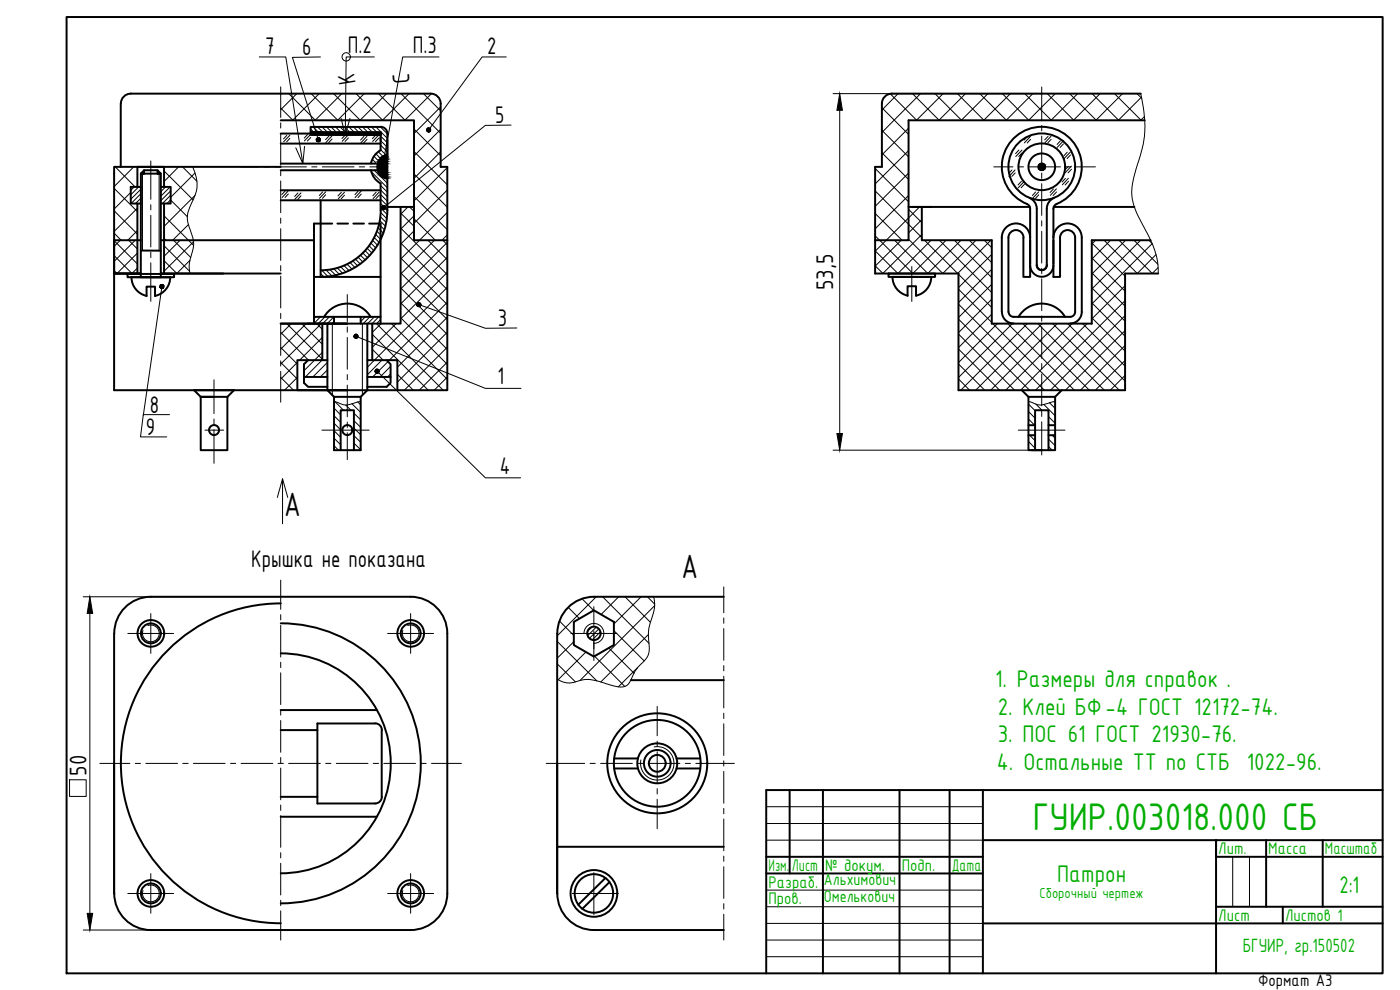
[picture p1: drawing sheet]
<svg xmlns="http://www.w3.org/2000/svg" width="420mm" height="297mm" viewBox="0 0 420 297" stroke-linecap="round" stroke-linejoin="round" font-family="sans-serif">
<!-- layer: 0 -->
<g fill="none" stroke="#000" stroke-width=".59">
<path d="M20 5.1h395v286.9h-395zM36.2 31.1v19M36.3 31.1a2.98 2.98 0 0 1 3-3h89.9a2.98 2.98 0 0 1 3 3M84.2 36.1h40v36h10M114.2 38.1h-21v2M114.2 38a2.01 2.01 0 0 1 2 2.1v23a20 20 0 0 1-20 20M132.2 31.1v19h2v22M264.7 31.1v19h-2.1v32h25.1v35h50v-35h9.9M342.3 28.1h-74.6a2.98 2.98 0 0 0-3 3M343.5 36.1h-70.8v36h-10.1M41.2 56.1v-6h8v6M42.2 56.1h-3v5h3"/>
<path d="M42.3 52.1h6v31.1h-6.1zM43.2 51.1v1h-1zM43.3 51.1h3.9M47.3 51.1l1 1h-1zM48.3 56.1h2.9v5h-2.9M84.2 50.1h-50v67h100v-45M84.2 40.1h30v5M84.2 43.1h30M84.2 49.1h32M84.2 51.1h32M84.2 57.1h30M111.3 51l.5 1.4 .8 1.3 1.6 1.3"/>
<path d="M114.2 55.1v8M114.2 45.1l-1.6 1.3-.8 1.3-.5 1.3M116.2 46.4a3.7 3.7 0 0 0-3 3.6 3.7 3.7 0 0 0 3 3.6M309 59.4l1.4 1 .7 1.6v17.6M316.4 59.4l-1.5 1-.7 1.6v17.6M34.2 72.1h8M41.2 61.1v21M42.2 75.2h6.1M48.3 72.1h45.9M49.2 72.1h.1M49.2 61.1v21M84.2 60.1h30"/>
<path d="M96.2 60.1v23M99.7 67.1h-5.5v30M101.3 67.1h3.1M106 67.1h3.2M110.8 67.1h3.4v30M114.3 63.1a18 18 0 0 1-18.1 18M116.2 62.1h8M120.2 62.1v35h-36h20M272.7 62.1h36.3M276.6 62.1v10h21v25h30.1v-25h17.6M300.7 71.3a4.3 4.3 0 0 1 4.2-4.3 4.3 4.3 0 0 1 4.3 4.3M300.7 71.3v22.3"/>
<path d="M302.6 71.3a2.26 2.26 0 0 1 2.3-2.3 2.26 2.26 0 0 1 2.3 2.3M302.6 71.3l.1 22.3a1.5 1.5 0 0 0 1.5 1.5h16.9M307.1 71.3v11.8h2.1v-11M309.2 79.6a3.5 3.5 0 0 0 3.5 3.4 3.5 3.5 0 0 0 3.4-3.4M311.1 79.6a1.5 1.5 0 0 0 1.6 1.5 1.5 1.5 0 0 0 1.5-1.5M316.1 71.3a4.3 4.3 0 0 1 4.3-4.3 4.3 4.3 0 0 1 4.3 4.3M316.2 62.1h24.2M318.1 71.3v11.8h-2v-20.5l.2-.7a3.1 3.1 0 0 1 2-1.3 12 12 0 0 0 3.1-18.6 12 12 0 0 0-18.8 1.4 12 12 0 0 0 5.9 18l.5 .5 .2 .7v16.5M318.1 71.3a2.26 2.26 0 0 1 2.3-2.3 2.26 2.26 0 0 1 2.3 2.3M322.7 71.3v22.3a1.5 1.5 0 0 1-1.5 1.5M324.7 71.3v22.3a3.5 3.5 0 0 1-3.5 3.5M34.2 82.1h8"/>
<path d="M39.5 83.2a5.8 5.8 0 0 0 4.5 5.6M39.5 83.2h11.6M44 88.8v-2.8h2.5v2.8M48.3 82.1h35.9M51.1 83.2a5.8 5.8 0 0 1-4.6 5.6M94.2 95.1h20M94.2 83.1h20M96.7 97.1v11M97.3 95.1a8.1 8.1 0 0 1 13.9 0M98.3 97.1v20M100.2 95.1v2M108.2 95.1v2"/>
<path d="M110.2 97.1v20l-2 2M111.7 97.1v11M272.4 88.8v-2.9h2.5v2.9M279.4 83.1h-11.6a5.8 5.8 0 0 0 4.6 5.6M279.5 83.1a5.8 5.8 0 0 1-4.6 5.6M300.7 93.6a3.5 3.5 0 0 0 3.5 3.5M305.7 95.1a8.1 8.1 0 0 1 13.9 0M58.3 117.1l1.9 2v16h8v-16M64.2 119.1h-4h8M70.2 117.1l-2 2M91.2 113.1h7.1M92.5 108.1l-1.3 1.2v5.6l1.3 1.2h5.8"/>
<path d="M98.3 108.1h-9.1v9h15h-5.9M98.3 117.1l1.9 2M100.2 119.1h8v16h-8zM110.2 108.1h9.1v9M110.2 113.1h7M116 108.1l1.2 1.2v5.6l-1.2 1.2h-5.8M306.7 117.1l2 2M308.7 119.1v16h8v-16M308.7 119.1h8M318.6 117.1l-1.9 2M102.2 135.1v-12h4v12M308.7 127.6h1.9"/>
<path d="M308.7 130.6h1.9M309.6 135.1h3M310.6 135.1v-12h4.1v12M314.7 127.6h2M314.7 130.6h2M123.2 179.1h-77.9a11 11 0 0 0-11 10.9M123.3 179.1a11 11 0 0 1 10.9 10.9v78.1a11 11 0 0 1-10.9 10.9M178.2 179.1h39M178.2 179.1a11 11 0 0 0-10.9 10.9l-.1 78.1M34.2 190.1v78M84.3 181a48 48 0 0 0-48 48 48 48 0 0 0 48 48M84.3 196a33 33 0 0 1 33 33 33 33 0 0 1-33 33"/>
<path d="M84.3 187a42 42 0 0 1 42 42 42 42 0 0 1-42 42M172.2 186.6l6-3.5 6 3.5v6.9l-6 3.5-6-3.5zM84.2 219.1h11M84.2 213h28.9M112.6 217.1h-17.4v24h17.4M112.6 217a2.01 2.01 0 0 1 2 2M114.6 219.1v20M189.3 204.1h27.9M84.2 239.1h11M114.6 239.1a2.01 2.01 0 0 1-2 2M167.2 229.1v39M184.3 227.6h7.1"/>
<path d="M184.3 230.6h7.1M203 227.6h7.1M203 230.6h7.1M237 237.1v25M247 237.1v54.9M270 237.1v54.9M285 237.1v54.9M295 237.1v54.9M415 237.1h-185v54.9M84.2 245.1h28.9M167.2 254.1h50M230 257.1h65"/>
<path d="M295 252.1h120M380 252.1v20M397 252.1v20M415 257.1h-50v-5v39.9M34.3 268.1a11 11 0 0 0 11 10.9h77.9M167.3 268.1a11 11 0 0 0 10.9 10.9M178.2 279h39M181.7 263.4l-8.2 8.1M182.9 264.7l-8.1 8M230 262.1h65M295 277.1h120M365 272.1h50"/>
<path d="M385 272.1v5"/>
<circle cx="312.7" cy="50" r="10"/>
<circle cx="312.7" cy="50" r="7"/>
<circle cx="312.7" cy="50" r="4"/>
<circle cx="312.7" cy="50" r=".99"/>
<circle cx="64.2" cy="129" r="1.5"/>
<circle cx="104.2" cy="129" r="1.5"/>
<circle cx="45.3" cy="190" r="4"/>
<circle cx="45.3" cy="190" r="2.98"/>
<circle cx="123.3" cy="190" r="4"/>
<circle cx="123.3" cy="190" r="2.98"/>
<circle cx="178.2" cy="190" r="2.01"/>
<circle cx="197.3" cy="229" r="15"/>
<circle cx="197.3" cy="229" r="13"/>
<circle cx="197.3" cy="229" r="6"/>
<circle cx="197.3" cy="229" r="4"/>
<circle cx="197.3" cy="229" r="2.52"/>
<circle cx="45.3" cy="268.1" r="4"/>
<circle cx="45.3" cy="268.1" r="2.98"/>
<circle cx="123.3" cy="268.1" r="4"/>
<circle cx="123.3" cy="268.1" r="2.98"/>
<circle cx="178.2" cy="268.1" r="7"/>
<circle cx="178.2" cy="268.1" r="5.8"/>
</g>
<g fill="none" stroke="#000" stroke-width=".3">
<path d="M77.8 17.1h8l5.1 32M96.2 17.1l-8.4 .1 7.7 24.7M112.4 17.1h-8.5l-.3 23.4-1 1.1M131.7 17.1h-10.8l-6.1 33M151.9 17.1h-7.2l-16 21.9M84.2 32.4l3.7 3.7M84.2 26.1v9.1M84.2 36.9v1.5M86.7 28.1l8 8M89.1 28.1l-4.9 4.8M93.2 38.7l1.4 1.4M93.4 28.1l8 8"/>
<path d="M94 38.1l2 2M95.3 38.1l2 2M95.8 28.1l-8 8M96.6 38.1l2.1 2M98 38.1l2 2M99.4 38.1l1.9 2M100.1 28.1l8 8M100.7 38.1l2 2M102.1 38.1l2 2M102.4 35.5l1.2 5 1.4-5M102.6 28.1l-8 8M103.4 38.1l2 2"/>
<path d="M104.7 38.1l2 2M106.1 38.1l2 2M106.8 28.1l8.1 8M107.4 38.1l2 2M108.8 38.1l2 2M109.3 28.1l-8 8M110.1 38.1l2 2M111.5 38.1l2 2M112.8 38.1l3.4 3.4M113.6 28.1l8 8M114.2 38.1l2 2.1M116 28.1l-8 8"/>
<path d="M120.4 28.1l11.8 11.9M122.8 28.1l-8 8M124.2 38.7l8 8M127.1 28.1l5.1 5.2M129.5 28.1l-8 8M132.2 32.1l-8 8M132.2 38.8l-8 8M153.4 37.5l-7.7 .1-30.5 24.7M264.7 39.1l8 8M264.7 32.3l8 8M267.2 28.1l7.9 8M269.5 28.1l-4.8 4.9"/>
<path d="M272.7 38.5l-8 8M273.9 28.1l8 8M276.3 28.1l-11.6 11.6M280.6 28.1l8 8M283 28.1l-8 8M287.3 28.1l8 8M289.8 28.1l-8 8M294 28.1l8 8M296.5 28.1l-8 8M300.8 28.1l8 8M303.2 28.1l-8 8M307.6 28.1l8 8"/>
<path d="M310 28.1l-8 8M312.6 26.1v10M312.6 37.7v1.5M314.3 28.1l8 8M316.7 28.1l-8 8M321 28.1l8 8M323.4 28.1l-8 8M327.7 28.1l8 8M330.2 28.1l-8 8M334.5 28.1l8 8M336.9 28.1l-8 8M341.2 28.1l1.4 1.4"/>
<path d="M342.3 28.1l1.1 6.6a31.9 31.9 0 0 1-2.3 15.6l-1.3 5.5v3.7l1.2 4.1 3.8 7.5 1.7 3.8 .9 3.8 .2 3.4M342.6 29.2l-7 6.9M343.5 35l-1.2 1.1M34.2 56.5l7 7M34.6 50.1l6 6M39.2 57.7l-5 5M40.1 50.1l-5.9 5.9M41.2 55.7l-.3 .4M42.2 56.1v5M42.8 52.1v23.1M47.8 52.1v23.1M48.2 56.1v5"/>
<path d="M49.2 51.3l8.8 8.7M53.6 50.1l-4.4 4.4M54.8 50.1l4.3 4.3M57.8 50.1l1.1 3.2 .2 2.9-.4 2.1-1.8 3.9-.7 2.6 .1 1.9 1.6 4.6 .2 1.5-.2 2.1-1.1 4.2 .2 3M58.5 51.9l-7.3 7.3M58.5 58.7l-9.3 9.2M72.3 50.1h5.4M79.2 50.1h1.7M82.4 50.1h9.5M84.2 40v9.6M84.2 51.1v1.6M84.2 54.3v9.5"/>
<path d="M85.6 57.3l-1 1.1M86.1 40.6l-1 1.1M86.5 57.3l-1.8 2M86.5 58.2l-.9 1.1M87 40.6l-1.9 1.9M87 41.5l-1 1.1M89.4 57.9l-1 1.1M90.3 57.9l-1.8 1.9M90.3 58.7l-.9 1.1M91.4 43.9l-.5 5.2-2.1-4.7M92.3 40.4l-1 1M93.2 40l.1 .1"/>
<path d="M93.2 40.3l-1.8 2M93.3 41.3l-1.1 1M93.6 50.1h1.5M96.7 50.1h9.6M96.8 57.6l-1 1.1M97.7 57.6l-1.8 1.9M97.7 58.4l-.9 1.1M98.7 40.8l-1 1.1M99.6 40.8l-1.8 2M99.7 41.7l-1.1 1.1M102.4 57.7l-1 1.1M103.4 57.7l-1.9 1.9"/>
<path d="M103.4 58.6l-1 1M104.5 40.5l-1.8 1.9M104.6 41.4l-1.1 1M107.5 57.3l-1 1.1M107.8 50.1h1.6M108.4 57.3l-1.8 2M108.4 58.2l-1 1.1M109.2 40.9l-1 1.1M110.1 40.9l-1.8 2M110.2 41.8l-1.1 1.1M111 50.1h5.4M111.4 48.8l.3 .3"/>
<path d="M111.4 51.5l4.8 4.8M111.7 47.8l1.3 1.3M112.2 46.9l1.5 1.5M112.4 51.1l3.8 3.9M112.7 40.5l-.9 1.1M112.8 46.2l1.4 1.4M112.9 57.6l-1 1.1M113.5 45.5l1.5 1.5M113.7 40.5l-1.9 1.9M113.7 41.4l-1 1.1M113.8 57.6l-1.8 2M113.8 58.5l-1 1.1"/>
<path d="M114.2 59.7l2 2M114.2 58.4l2 2M114.2 57l2 2M114.2 55.7l2 1.9M114.2 44.9l1.7 1.7M114.2 43.5l2 2M114.2 42.2l2 2M114.2 40.8l2 2M124.2 58.9l10 10M124.2 52.2l10 10M124.2 45.5l10 9.9M132.2 45.5l-8 8"/>
<path d="M134.2 50.3l-10 10M134.2 57l-10 10M262.6 57.3l14 14M262.6 50.5l10.1 10.1M264.7 45.8l8 8M272.7 45.2l-10.1 10M272.7 51.9l-10.1 10M272.7 58.7l-10.1 10M298.2 50.1h5.8M303.7 51l-1 1.1M304.6 51l-1.8 1.9M304.7 51.9l-1 1"/>
<path d="M305.6 50.1h1.6M305.8 45l-1 1.1M306.5 54.4l-1 1.1M306.7 45l-1.9 2M306.7 45.9l-1 1.1M307.4 54.4l-1.8 1.9M307.5 55.3l-1 1M308.4 41l-1.1 1M308.7 50.1h9.6M309.2 40.9l-1.8 2M309.3 41.8l-1 1.1M310.8 57.6l-1 1.1"/>
<path d="M311.7 57.6l-1.8 1.9M311.7 58.4l-.9 1.1M312.6 40.8v9.6M312.6 51.9v1.6M312.6 55.1v9.5M314.5 40.9l-1 1.1M315.4 40.9l-1.8 1.9M315.5 41.8l-1 1.1M316.1 56.7l-1 1.1M317 56.7l-1.8 1.9M317.1 57.6l-1 1.1M318.2 42.3l-1 1"/>
<path d="M319.2 42.2l-1.9 2M319.2 43.2l-1 1M319.7 53.5l-1 1.1M319.9 50.1h1.5M320.3 45.7l-1 1M320.6 53.5l-1.8 1.9M320.6 49.9l-1 1.1M320.7 54.4l-1 1.1M321.2 45.6l-1.8 2M321.3 46.5l-1 1.1M321.5 49.9l-1.8 1.9M321.6 50.8l-1.1 1"/>
<path d="M323 50.1h5.8M34.2 70l2.2 2.1M34.2 63.2l7 7M34.2 76.7l5.4 5.4 1.6-1.7M34.2 72.2l7 7M36.1 72.1l-1.9 1.8M38.6 72.1l2.6 2.6M40.6 72.1l-6.4 6.3M41.2 62.5l-7 7M41.2 69.2l-2.8 2.9M41.2 75.9l-6.1 6.2-.9-.9M49.2 78.2l3.9 3.9"/>
<path d="M49.2 71.5l.6 .6M49.2 64.8l8.9 8.8M49.2 73.7l7.7 7.7M49.4 61.1l-.2 .1M49.6 72.1l-.4 .3M51.2 60l5 5M52.1 72.1l5.1 5.1M54.1 72.1l-4.9 4.8M56.6 67.4l-4.8 4.7M57 78.1l-4 4M58.1 72.5l-8.9 8.9M84.2 65.4v1.6"/>
<path d="M84.2 68.6v9.5M84.2 79.7v1.6M103.2 79.7l1.5 1.5M104.1 79.2l1.5 1.5M105 78.8l1.5 1.4M105.9 78.3l1.4 1.4M106.7 77.8l1.4 1.4M107.4 77.2l1.5 1.4M108.2 76.6l1.4 1.4M108.9 75.9l1.4 1.4M109.6 75.2l1.4 1.4M110.2 74.5l1.4 1.4"/>
<path d="M110.7 73.7l1.5 1.5M111.3 72.9l1.4 1.5M111.8 72.1l1.5 1.5M112.3 71.2l1.4 1.5M112.7 70.3l1.5 1.5M113.1 69.4l1.5 1.5M113.5 68.4l1.5 1.5M113.7 67.3l1.7 1.6M114 66.2l1.7 1.6M114.1 65l1.8 1.7M114.2 62.4l2 2M114.2 63.7l1.9 1.9"/>
<path d="M114.2 61l2 2.1M120.2 77.4l14 14M120.2 72.9l14 14M120.2 68.4l14 14M120.2 63.9l4 4M122.4 62.1l-2.2 2.2M122.9 62.1l1.3 1.3M124.2 65.6l6.4 6.5M124.2 64.8l-4 4M124.2 69.3l-4 4M128.4 72.1l5.8 5.8M130.4 72.1l-10.2 10.1"/>
<path d="M132.9 72.1l1.3 1.3M134.2 63.7l-14 14.1M134.2 70.5l-1.6 1.6M134.2 72.7l-14 14M134.2 77.2l-14 14M262.6 79.7l2.4 2.4M262.6 75.3l6.9 6.8M262.6 70.8l11.4 11.3M262.6 64l8.1 8.1M268.5 72.1l10 10M270.5 72.1l-7.9 7.8M272.7 71.8l10.2 10.3 10-10"/>
<path d="M272.7 62.8l3.9 4M276 62.1l-13.4 13.3M276.4 62.1l.2 .2M276.6 65.9l-3.9 4M276.6 70.4l-11.7 11.7M277.5 72.1l9.9 10 10-10M279.4 72.1l-9.9 10M281.9 72.1l15.7 15.7M283.9 72.1l-10 10M286.4 72.1l11.2 11.2M288.4 72.1l-10 10M290.9 72.1l6.7 6.7"/>
<path d="M295.4 72.1l2.2 2.2M297.6 76.3l-9.9 10M312.6 66.2v1.6M312.6 69.4v9.5M327.7 77.4l10 10M327.7 72.9l10 10M328.8 72.1l-1.1 1.2M331.3 72.1l10 10 5.6-5.7M333.3 72.1l-5.6 5.7M335.8 72.1l10 10 1.8-1.8M337.8 72.1l-10.1 10.1M340.3 72.1l7.2 7.2"/>
<path d="M342.3 72.1l-14.6 14.6M344.8 72.1l.9 1M345.8 73.1l-18.1 18.1M48.6 86l-5.6 38.6M84.2 99.7l8.4 8.4M84.2 82.9v9.5M84.2 94v1.6M84.2 97.2v9.5M86.1 97.1l10.6 10.7M87.4 97.1l-3.2 3.2M90.6 97.1l6.1 6.2M91.9 97.1l-7.7 7.7"/>
<path d="M94.8 95.1l-.6 .6M95 97.1l1.7 1.7M96.2 95.1l-2 1.9M96.2 82.1l1 .9M96.4 97.1l-12.2 12.1M96.6 81.1l1.8 1.9M97.5 95.1l-2 2M97.8 81l1.8 1.8M98.8 95.1l-1.9 2M99 80.9l1.8 1.7M99.7 97.1v21.5M100.2 80.6l1.6 1.7"/>
<path d="M100.2 95.1l-2 2M100.2 96.4l-.6 .7M101.2 80.4l1.6 1.6M102.2 80l1.6 1.6M104.2 88.4v8.1M104.2 98.1v1.6M108.3 95.1l-.1 .1M108.8 97.1v21.5M109.6 95.1l-1.4 1.4M111 95.1l-2 2M112.4 95.1l-2.1 2M113.7 95.1l-2 2"/>
<path d="M114.2 95.9l-1.2 1.2 20 20M114.4 97.1l-2.7 2.6M117.5 97.1l16.7 16.7M118.9 97.1l-7.2 7.1M120.2 95.3l14 14M120.2 90.8l14 14M120.2 86.3l14 14.1M120.2 81.9l14 14M125.7 91.4l20 7.1 9.4-.1M134.2 81.7l-14 14M134.2 86.2l-24 24M134.2 90.7l-17.4 17.4"/>
<path d="M134.2 95.2l-14.9 15M134.2 99.7l-14.9 15M287.7 95.7l21.3 21.4M287.7 91.3l25.8 25.8M287.7 86.8l9.9 10M287.7 82.3l9.9 10M297.6 80.8l-9.9 10M297.6 85.3l-9.9 10M297.6 89.8l-9.9 10M297.6 94.3l-9.9 10M297.9 97.1l20.1 20M299.3 97.1l-11.6 11.7"/>
<path d="M302.4 97.1l20.1 20M303.8 97.1l-16.1 16.2M307 97.1l19.9 20M308.3 97.1l-20 20M311.4 97.1l20 20M312.6 80.5v1.6M312.6 83.7v9.5M312.6 94.8v1.6M312.6 98v9.5M312.8 97.1l-20 20M315.9 97.1l20 20M317.3 97.1l-20 20"/>
<path d="M320.4 97.1l17.3 17.2M321.8 97.1l-20 20M324.9 97.1l12.8 12.7M326.3 97.1l-13.7 13.6M327.7 95.3l10 10.1M327.7 90.8l10 10.1M327.7 86.3l10 10.1M327.7 81.9l10 9.9M337.7 85.7l-10 10M337.7 90.2l-26.9 26.9M337.7 94.7l-22.4 22.4M337.7 99.2l-18 17.9"/>
<path d="M64.2 113.9v10.2M84.2 113.2l3.9 3.9M84.2 108.7l5 5M84.2 104.3l5 4.9M84.2 108.3v1.5M84.2 111.4v9.3M89.2 108.7l-5 5M89.2 113.2l-3.8 3.9M96.6 108.1l-4.9 5M96.7 101.2l-6.8 6.9M96.7 105.7l-5.5 5.5M98.3 108.7l-4.4 4.4"/>
<path d="M98.3 111l-2.2 2.1M104.2 101.2v9.6M104.2 112.4v1.5M104.2 115.6v9.5M106.8 100.9l38.9 15.6h10.7M111.7 104.8l3.3 3.3M111.7 100.3l16.8 16.8M113.2 111.4l32.5 32h10.6M114.6 108.1l-4.4 4.4M116.5 108.5l-4.7 4.6M117.2 109.9l-3.1 3.2M117.2 112.2l-.9 .9"/>
<path d="M119.3 116.8l.2 .3M119.3 112.3l4.7 4.8M134.2 104.2l-12.9 12.9M134.2 108.7l-8.4 8.4M134.2 113.1l-3.9 4M287.7 113.7l3.3 3.4M287.7 109.2l7.8 7.9M287.7 104.7l12.3 12.4M287.7 100.2l16.8 16.9M312.6 110.7l-6.3 6.4M312.6 109.1v1.6M312.6 112.3v9.5"/>
<path d="M337.7 103.7l-13.5 13.4M337.7 108.1l-9 9M337.7 112.6l-4.5 4.5M50.9 124.4h-7.9l-.8 6.7h7.8M61.5 129.1h5.6M64.2 125.7v1.6M64.2 128.9v10.1M96.6 129.1h14.2M100.2 120.5l3.5 1 4.5-1M100.2 129.2l2 2M100.2 133.7l1.4 1.4M100.2 131.5l2 2"/>
<path d="M100.2 127l2 2M100.2 124.7l2 2M100.2 122.5l2 2M100.5 120.5l2.6 2.6M103.8 121.5l1.5 1.6M104.2 126.6v1.7M104.2 129.8v8.1M105.6 121.1l2.6 2.6M106.2 133l2 1.9M106.2 130.7l2 2M106.2 128.5l2 2M106.2 126.2l2 2"/>
<path d="M106.2 124l2 2M107.4 120.6l.8 .9M305.6 129.1h14M308.7 120.5l3.4 1 4.6-1M308.7 121.2l1.9 2M308.7 134.7l.3 .4M308.7 132.4l1.9 2.1M308.7 125.7l1.8 1.9M308.7 123.5l1.9 2M309 130.6l1.6 1.6M310.9 121.3l1.8 1.8M312.6 123.4v1.6"/>
<path d="M312.6 126.6v9.9M313.3 121.4l3.4 3.3M314.7 127.2l.3 .4M314.7 134l1.1 1.1M314.7 131.7l2 2M314.7 125l2 2M315 120.8l1.7 1.7M315.8 130.6l.9 .9M83.2 149.3l1.6-5.6v13.5M84.8 143.7l1.6 5.6M84.2 174.1v8.7M174.7 179.6l3.5 3.6"/>
<path d="M178.9 179.1l-11.7 11.7M180.8 179.1l14 13.9M185.7 179.1l-5.3 5.3M187.6 179.1l7.6 7.6M192.4 179.1l-8.2 8.1M194.3 179.1l2.2 2.2M196.2 179.1l.3 1.9-.1 1.7-1.5 4.9-.3 2 .3 4.5-.3 2.1-.8 1.6-3.1 3.4-1.6 3.2-.9 1.2-1.3 .5h-1.5l-5.7-1.7-2.9-.5h-1.5l-3.3 .9-1.6 .1-1.8-.4-1.4-.7M217.2 176.1v7.7M38.4 190.1h13.7M44.4 187.7a2.52 2.52 0 0 1 3.4 2 2.52 2.52 0 0 1-2.8 2.8 2.52 2.52 0 0 1-2.1-3.3M45.3 184.1v11.9M84.2 184.4v1.6"/>
<path d="M84.2 187.6v9.5M84.2 198.7v1.6M116.3 190.1h13.8M122.4 187.7a2.52 2.52 0 0 1 3.4 2 2.52 2.52 0 0 1-2.8 2.8 2.52 2.52 0 0 1-2.1-3.3M123.2 184.1v11.9M167.2 199.2l5.5 5.4M167.2 192.4l11.9 11.9M167.9 186.3l4.3 4.4M170.5 182.2l3.4 3.4M171.3 190.1h13.8M172.2 192.5l-5 5M175.3 190a2.98 2.98 0 0 1 2.9-2.9 2.98 2.98 0 0 1 3 2.9 2.98 2.98 0 0 1-2.9 3"/>
<path d="M175.9 195.6l-8.4 8.3M178.2 182v5.7M178.2 189.3v8.8M178.4 196.9l9.1 9M182.7 194.4l7.6 7.6M184.2 189.2l9.1 9.1M194.6 190.4l-14.3 14.2M196.5 181.7l-22.5 22.5M217.2 185.4v1.6M217.2 188.6v9.5M217.2 199.7v1.6M84.2 201.9v9.5"/>
<path d="M84.2 213v1.6M84.2 216.2v9.5M191.3 200.3l-5.7 5.8M197.2 211.9v8.9M217.2 202.9v9.5M217.2 214v1.6M217.2 217.2v9.5M30 229.1h9M40.6 229.1h1.6M43.8 229.1h9.5M54.9 229.1h1.6M58 229.1h9.6"/>
<path d="M69.2 229.1h1.5M72.3 229.1h9.6M83.4 229.1h1.6M84.2 227.3v1.6M84.2 230.4v9.6M86.6 229.1h9.5M97.7 229.1h1.6M100.9 229.1h9.5M112 229.1h1.6M115.2 229.1h9.5M126.3 229.1h1.6M129.5 229.1h9"/>
<path d="M163.9 229.1h11.6M177.1 229.1h1.5M180.3 229.1h9.5M191.3 229.1h1.7M194.5 229.1h9.5M196.3 224.1a5 5 0 0 1 6 4.6 5 5 0 0 1-5.4 5.3 5 5 0 0 1-4.6-6M197.2 222.4v1.5M197.2 225.5v9.6M197.2 236.6v1.6M197.2 239.8v8.9M205.7 229.1h1.5M208.8 229.1h11.6"/>
<path d="M217.2 228.3v1.6M217.2 231.5v9.5M84.2 241.5v1.6M84.2 244.7v9.5M84.2 255.8v1.6M84.2 259v9.5M217.2 242.6v1.6M217.2 245.7v9.6M217.2 256.9v1.5M230 242h65M230 247.1h65M230 252.1h65"/>
<path d="M370 257.1v15M375 257.1v15M38.4 268.1h13.7M44.4 265.7a2.52 2.52 0 0 1 3.4 2.1 2.52 2.52 0 0 1-2.8 2.8 2.52 2.52 0 0 1-2.1-3.4M45.3 262.1v11.9M84.2 270.1v1.6M84.2 273.3v8.8M116.3 268.1h13.8M122.4 265.7a2.52 2.52 0 0 1 3.4 2.1 2.52 2.52 0 0 1-2.8 2.8 2.52 2.52 0 0 1-2.1-3.4M123.2 262.1v11.9M217.2 260v9.6M217.2 271.1v1.6"/>
<path d="M217.2 274.3v7.8M230 267.1h65M230 272.1h65M230 277.1h65M230 282.1h65M230 287h65"/>
</g>
<g fill="#000" stroke="#000" stroke-width=".3">
<path d="M115 53.2h1.2v.3zM115.6 46.7l.6-.2v.2z"/>
<path d="M93.1 39.6l21.1 1v-1zM93.1 39.6l21.1 1h-21.1z"/>
<path d="M115 53.2l.6 .3h.6zM115.6 53.5h.6v.2z"/>
<path d="M115.6 46.7l.6 .3v-.3zM115 47l.6-.3 .6 .3z"/>
<path d="M115 47l1.2 .4v-.4zM114.4 47.4l.6-.4 1.2 .4z"/>
<path d="M114.4 47.4l1.8 .5v-.5zM114.4 47.4l1.8 .5h-2.2z"/>
<path d="M114 47.9l2.2 .6v-.6zM114 47.9l2.2 .6h-2.6z"/>
<path d="M113.6 48.5l2.6 .6v-.6zM113.6 48.5l2.6 .6h-2.8z"/>
<path d="M113.4 49.1l2.8 .5v-.5zM113.4 49.1l2.8 .5h-2.9z"/>
<path d="M113.3 49.6l2.9 .5v-.5zM113.3 49.6l2.9 .5h-3z"/>
<path d="M113.2 50.1l3 .5v-.5zM113.2 50.1l3 .5h-2.9z"/>
<path d="M113.3 50.6l2.9 .5v-.5zM113.3 50.6l2.9 .5h-2.8z"/>
<path d="M113.4 51.1l2.8 .6v-.6zM113.4 51.1l2.8 .6h-2.6z"/>
<path d="M113.6 51.7l2.6 .6v-.6zM113.6 51.7l2.6 .6h-2.2z"/>
<path d="M114 52.3l2.2 .5v-.5zM114 52.3l2.2 .5h-1.8z"/>
<path d="M114.4 52.8l1.8 .4v-.4zM114.4 52.8l1.8 .4h-1.2z"/>
</g>
<g fill="none" stroke="#000" stroke-width=".3">
<path d="M40.3 56.1l-1.1 1M41.6 56.1l-2.4 2.3M42.2 56.8l-3 3M42.2 58.2l-2.9 2.9M42.2 59.5l-1.6 1.6M45.3 48.3v11.5M48.3 56.1v.1M49.7 56.1l-1.4 1.4M51.1 56.1l-2.8 2.8M51.2 57.3l-2.9 2.9M51.2 58.6l-2.5 2.5M51.2 59.9l-1.1 1.2"/>
<path d="M42.2 60.9l-.2 .2M45.3 61.4v1.6M45.3 64.6v9.5M45.3 75.7v1.6M45.3 78.9v11.5M273.6 80v10.5M177.5 188.2l-1.1 1.2M178.9 188.2l-2.5 2.5M179.7 188.7l-2.8 2.8M179.7 191.4l-.1 .1M180.2 189.6l-2.4 2.4M171.7 268.1h13.8"/>
<path d="M178.2 261.8v12.6"/>
</g>
<!-- layer: 0 -->
<g fill="#000" stroke="#000" stroke-width=".3">
<path d="M312.4 51h.5zM312.5 49.1h.3z"/>
<path d="M128.1 38.6l-.1 .3 .7 .1zM128 38.9l.7 .1-.6 .2zM128.1 39.2l.2 .3 .4-.5z"/>
<path d="M128.7 39l-.4 .5 .3 .1zM128.7 39l.2 .6h-.3zM128.7 39l.2 .6 .3-.2z"/>
<path d="M128.7 38.4v.6l.3-.5zM128.4 38.4h.3v.6zM128.1 38.6l.6 .4-.3-.6z"/>
<path d="M128.7 39l.5 .4v-.3zM128.7 39l.5-.3v.4zM129 38.5l-.3 .5 .5-.3z"/>
<path d="M95 42.1l.1 .3 .4-.5zM95.5 41.9l-.1 .6-.3-.1zM95.5 41.9l-.1 .6h.3z"/>
<path d="M95.1 41.5l.4 .4-.2-.6zM95.1 41.5l.4 .4-.6-.1zM94.9 41.8l.1 .3 .5-.2z"/>
<path d="M95.5 41.9l.2 .6 .3-.1zM95.5 41.9l.6 .2-.1 .3zM95.5 41.9l.6 .2v-.4z"/>
<path d="M96 41.5l-.5 .4 .6-.2zM95.7 41.3l.3 .2-.5 .4zM95.3 41.3l.2 .6 .2-.6z"/>
<path d="M114.2 50v.3l.6-.2zM114.2 50.3l.6-.2-.5 .5zM114.8 50.1l-.5 .5 .3 .1z"/>
<path d="M114.8 50.1l-.2 .6h.4zM114.8 50.1l.4 .4-.2 .2zM114.8 50.1l.4 .4 .2-.3z"/>
<path d="M114.6 49.5l.2 .6 .1-.6zM114.3 49.7l.3-.2 .2 .6zM114.3 49.7l-.1 .3 .6 .1z"/>
<path d="M114.8 50.1l.6 .1v-.3zM115.2 49.6l.2 .3-.6 .2zM114.9 49.5l-.1 .6 .4-.5z"/>
<path d="M312.4 51l.4 .1zM312.5 51.1h.3z"/>
<path d="M312.5 49.1h.4zM312.4 49.1h.5z"/>
<path d="M312.4 49.1h.6zM312.3 49.1h.7z"/>
<path d="M312.3 49.1l.8 .1zM312.3 49.2h.8z"/>
<path d="M312.3 51h.7zM312.3 51h.6z"/>
<path d="M312.3 49.2h.8zM312.2 49.2h.9z"/>
<path d="M312.3 51h.8zM312.3 51h.7z"/>
<path d="M312.2 49.2l1 .1zM312.1 49.3h1.1z"/>
<path d="M312.2 51h.9zM312.2 51h.9z"/>
<path d="M312.1 49.3h1.2zM312 49.3h1.3z"/>
<path d="M312.1 50.9h1.1zM312.1 50.9l1 .1z"/>
<path d="M312 49.3l1.4 .1zM311.9 49.4h1.5z"/>
<path d="M312 50.8h1.3zM312 50.8l1.2 .1z"/>
<path d="M311.9 49.4l1.5 .1zM311.9 49.4l1.5 .1z"/>
<path d="M311.9 50.8h1.5zM311.9 50.8h1.4z"/>
<path d="M311.9 49.5l1.6 .1zM311.9 49.5l1.6 .1z"/>
<path d="M311.9 50.7h1.5zM311.9 50.7l1.5 .1z"/>
<path d="M311.8 49.6h1.7zM311.8 49.6h1.7z"/>
<path d="M311.8 50.6h1.7zM311.8 50.6l1.6 .1z"/>
<path d="M311.7 49.6l1.9 .1zM311.7 49.6l1.9 .1z"/>
<path d="M311.7 50.5h1.8zM311.7 50.5l1.8 .1z"/>
<path d="M311.7 49.7l1.9 .1zM311.7 49.7l1.9 .1z"/>
<path d="M311.7 50.4h1.9zM311.7 50.4l1.8 .1z"/>
<path d="M311.7 49.8l1.9 .1zM311.7 49.8l1.9 .1z"/>
<path d="M311.7 50.4h1.9zM311.7 50.4h1.9z"/>
<path d="M311.7 49.9l1.9 .1zM311.7 49.9l1.9 .1z"/>
<path d="M311.7 50l1.9 .1zM311.7 50l1.9 .1z"/>
<path d="M311.7 50.1l1.9 .1zM311.7 50.1l1.9 .1z"/>
<path d="M311.7 50.2l1.9 .1zM311.7 50.2l1.9 .1z"/>
<path d="M311.7 50.3h1.9zM311.7 50.3l1.9 .1z"/>
<path d="M114.7 62.7l.2 .2 .3-.6zM115.2 62.3l.1 .6h-.4zM115.2 62.3l.1 .6 .3-.1z"/>
<path d="M114.8 61.8l-.2 .2 .6 .3zM114.6 62l.6 .3-.6 .1zM114.6 62.4l.1 .3 .5-.4z"/>
<path d="M115.2 62.3l.4 .5 .2-.3zM115.2 62.3l.6-.1v.3zM115.2 62.3l.6-.1-.1-.3z"/>
<path d="M115.4 61.7l-.2 .6 .5-.4zM115.1 61.7h.3l-.2 .6zM114.8 61.8l.4 .5-.1-.6z"/>
<path d="M48 85.9v.3l.6-.2zM48 86.2l.6-.2-.4 .5zM48.6 86l-.4 .5 .3 .1z"/>
<path d="M48.6 86l-.1 .6h.3zM48.6 86l.5 .4-.3 .2zM48.6 86l.5 .4 .1-.3z"/>
<path d="M48.3 85.4l.3 .6 .1-.6zM48.1 85.6l.2-.2 .3 .6zM48.1 85.6l-.1 .3 .6 .1z"/>
<path d="M48.6 86l.6 .1v-.3zM49 85.5l.2 .3-.6 .2zM48.7 85.4l-.1 .6 .4-.5z"/>
<path d="M125.1 91.2v.3l.6-.1zM125.1 91.5l.6-.1-.5 .4zM125.2 91.8l.3 .2 .2-.6z"/>
<path d="M125.7 91.4l-.2 .6h.3zM125.7 91.4l.4 .5-.3 .1zM125.7 91.4l.4 .5 .2-.3z"/>
<path d="M125.6 90.8l.1 .6 .2-.6zM125.3 90.9l.3-.1 .1 .6zM125.3 90.9l-.2 .3 .6 .2z"/>
<path d="M125.7 91.4l.6 .2v-.3zM125.7 91.4l.5-.4 .1 .3zM125.9 90.8l-.2 .6 .5-.4z"/>
<path d="M106.3 100.7l-.1 .3 .6-.1zM106.2 101l.6-.1-.5 .4zM106.3 101.3l.3 .2 .2-.6z"/>
<path d="M106.8 100.9l-.2 .6h.3zM106.8 100.9l.4 .5-.3 .1zM106.8 100.9l.4 .5 .2-.3z"/>
<path d="M106.8 100.3v.6l.3-.6zM106.5 100.4l.3-.1v.6zM106.5 100.4l-.2 .3 .5 .2z"/>
<path d="M106.8 100.9l.6 .2v-.3zM106.8 100.9l.5-.4 .1 .3zM107.1 100.3l-.3 .6 .5-.4z"/>
<path d="M112.7 110.9l-.1 .3 .6 .2zM112.6 111.2l.6 .2-.6 .1zM112.6 111.5l.1 .3 .5-.4z"/>
<path d="M113.2 111.4l-.5 .4 .3 .2zM113.2 111.4l.1 .6h-.3zM113.2 111.4l.1 .6 .3-.2z"/>
<path d="M113.2 111.4l.4 .4 .1-.3zM113.2 111.4l.5-.2v.3zM113.2 111.4l.5-.2-.1-.3z"/>
<path d="M113.3 110.8l-.1 .6 .4-.5zM113 110.8h.3l-.1 .6zM112.7 110.9l.5 .5-.2-.6z"/>
</g>
<path d="M250 28.1h62.6M252 33.1v97M250 135.1h62.6M25 179.1h59M27 184.1v90M20.9 234h5v5h-5zM25 279h60" fill="none" stroke="#000" stroke-width=".3"/>
<path d="M252 28.1l.8 5h-1.6zM251.2 130.1h1.6l-.8 5zM27 179.1l.8 5h-1.6zM26.2 274.1h1.6l-.8 4.9z" fill="#000" stroke="#000" stroke-width=".3"/>
<path d="M38.3 82.2h13.9v1h-13.9zM266.7 82.1h13.9v1h-13.9z" fill="none" stroke="#000" stroke-width=".59"/>
<g fill="none" stroke="#000" stroke-width=".3">
<path d="M93.5 39.6h21v1h-21z"/>
<circle cx="103.9" cy="17.1" r="1.25"/>
</g>
<text font-size="12.4" fill="#00ad00" x="310" y="249.1">ГУИР.003018.000 СБ</text>
<g font-size="10.9">
<text x="85.3" y="154.9">А</text>
<text x="204.6" y="173.4">А</text>
</g>
<g font-size="7.8">
<text x="79.5" y="16.2">7</text>
<text x="90.7" y="16.5">6</text>
<text x="104.4" y="15.9">П.2</text>
<text x="123.9" y="15.8">П.3</text>
<text x="146.2" y="16.3">2</text>
<text x="106.8" y="25" transform="rotate(-99 106.8 25)">К</text>
<text x="123" y="24.9" transform="rotate(-94 123 24.9)">С</text>
<text x="148.6" y="36.9">5</text>
<text x="250" y="87.2" transform="rotate(-90 250 87.2)">53,5</text>
<text x="149.4" y="97.7">3</text>
<text x="149.3" y="115.3">1</text>
<text x="45" y="124.1">8</text>
<text x="43.8" y="130.5">9</text>
<text x="150" y="142.1">4</text>
<text x="75.4" y="170.3">Крышка не показана</text>
<text x="26" y="232.7" transform="rotate(-90 26 232.7)">50</text>
</g>
<g font-size="7.8" fill="#00ad00">
<text x="298.6" y="206.1">1. Размеры для справок .</text>
<text x="299.4" y="214.4">2. Клей БФ-4 ГОСТ 12172-74.</text>
<text x="299.4" y="222.7">3. ПОС 61 ГОСТ 21930-76.</text>
<text x="299.2" y="231.1">4. Остальные ТТ по СТБ 1022-96.</text>
<text x="317.3" y="264.5">Патрон</text>
<text x="402" y="268">2:1</text>
</g>
<text font-size="6.2" fill="#00ad00" x="373" y="285.5">БГУИР, гр.150502</text>
<g font-size="5.4" fill="#00ad00">
<text x="365.6" y="256.4">Лит.</text>
<text x="380.6" y="256.4">Масса</text>
<text x="397.6" y="256.4">Масштаб</text>
<text x="230.6" y="261.4">Изм.</text>
<text x="237.7" y="261.4">Лист</text>
<text x="247.6" y="261.4">№ докум.</text>
<text x="270.6" y="261.4">Подп.</text>
<text x="285.6" y="261.4">Дата</text>
<text x="230.6" y="266.3">Разраб.</text>
<text x="247.3" y="265.5">Альхимович</text>
<text x="230.6" y="271.3">Пров.</text>
<text x="247.3" y="270.5">Омелькович</text>
<text x="365.6" y="276.4">Лист</text>
<text x="385.7" y="276.4">Листов 1</text>
</g>
<text font-size="5.4" x="377.6" y="295.8">Формат А3</text>
<text font-size="4.7" fill="#00ad00" x="312" y="269.6">Сборочный чертеж</text>
</svg>
